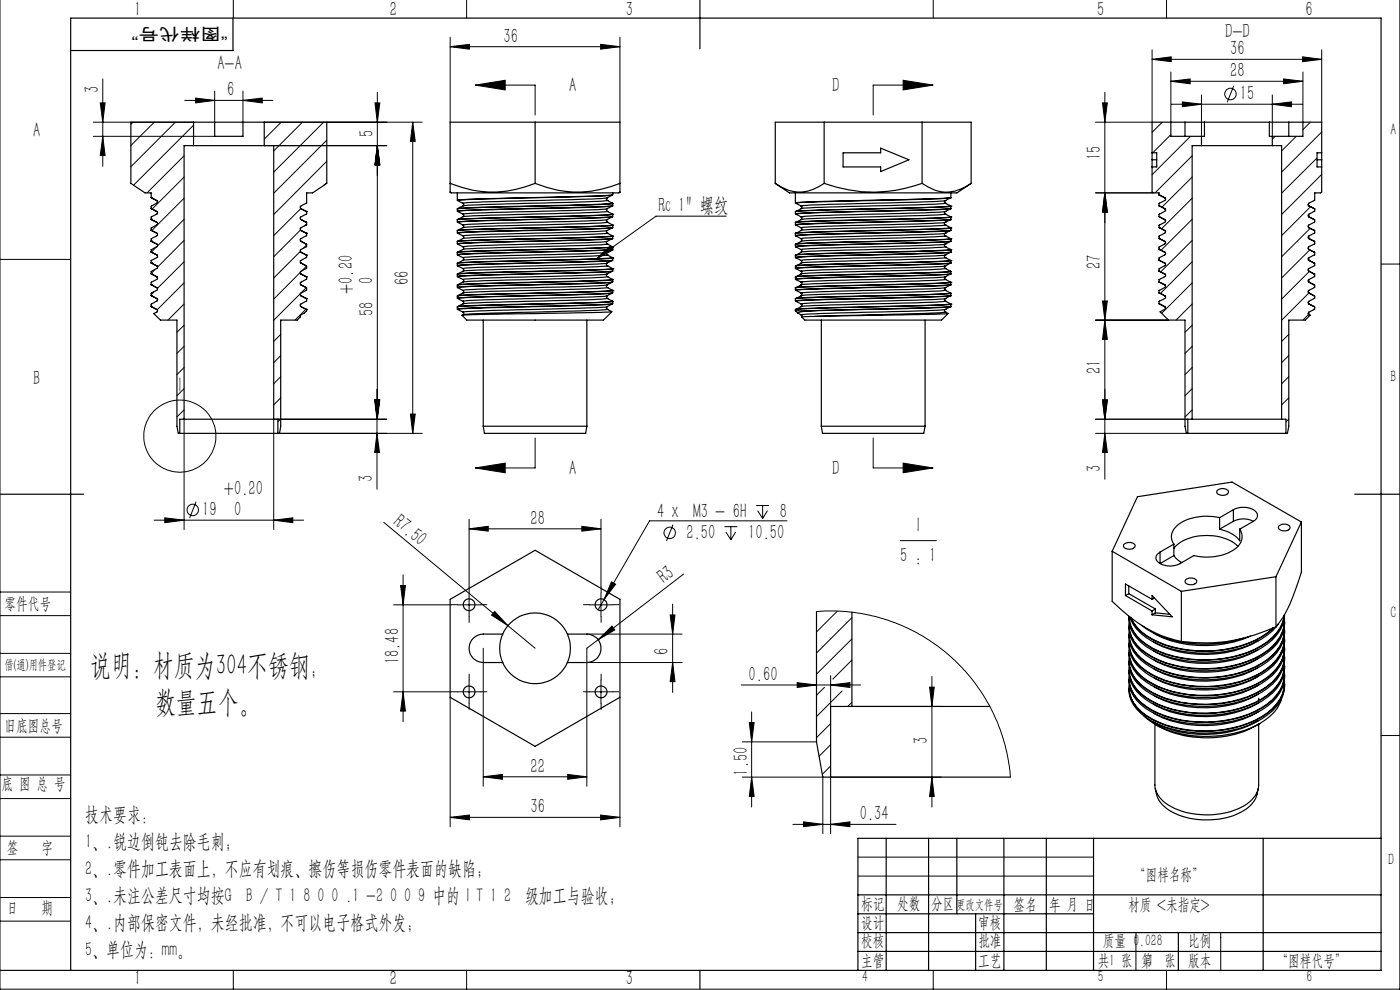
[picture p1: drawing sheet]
<svg xmlns="http://www.w3.org/2000/svg" width="297mm" height="210mm" viewBox="0 0 297 210" stroke-linecap="round" stroke-linejoin="round" font-family="sans-serif">
<g fill="none" stroke="#000" stroke-width=".21">
<path d="M0 -.1v209.9h297v-209.9M49.5 0v3.8M99 0v3.8M198 0v3.8M247.5 0v3.8M21.8 16.7v18.6M45.5 19.3v6.6M51.5 19.3v6.6M80 19.6v69.3M95.5 9.9l4.1-.5v1zM95.5 7.9v18M95.5 9.9h36"/>
<path d="M100.8 18.1h12.7v6.3M100.8 18.1l6.4-1.1v2.1zM127.4 9.4l4.1 .5-4.1 .5zM131.5 7.9v18M191.6 17l6.3 1.1-6.3 1zM197.9 18.1h-12.7v6.3M234.4 19.6v82.1M244.4 12.6l4.1-.5v1zM244.4 10.6v15.3h-12M244.4 12.6h36M248.4 17.2l4.1-.5v1.1zM248.4 15.3v10.6"/>
<path d="M248.4 17.2h28M261.7 18.2l-1.3 3.5M272.3 16.7l4.1 .5-4.1 .6zM276.3 12.1l4.1 .5-4.1 .5zM276.4 15.3v10.6M280.4 10.6v15.3M19.8 28.9h25.7M19.8 25.9h21.3M21.3 21.8h1l-.5 4.1zM21.8 28.9l.5 4.1h-1zM28.2 25.9l-.4 .5M32.7 25.9l-4.9 5"/>
<path d="M37.2 25.9l-9.4 9.5M39.1 33l-7.9 7.9M39.1 37.6l-6.8 6.7M39.2 21.3h18.7M41.1 26.6l-12.8 12.7M41.5 20.8l4 .5-4 .5zM51.5 21.3l4.1-.5v1zM56.1 25.9h33.5M56.1 30.9h26M59.7 25.9l-3.6 3.6M64.2 25.9l-6.1 6.1M68.7 25.9l-10.6 10.6"/>
<path d="M69.3 29.7l-11.2 11.3M69.3 34.2l-11.2 11.3M69.3 38.7l-.6 .6M79.6 21.8h1l-.6 4.1zM80 30.9l.6 4.1h-1zM87.6 25.9l.5 4.1h-1zM87.6 25.9v66M233.9 21.8h1l-.5 4.1zM246.6 25.9l-2.2 2.2M248.4 28.6l-3.9 3.8M248.5 22.1h27.8M250.8 21.6l4.1 .5-4.1 .5z"/>
<path d="M252.6 28.9l-8.2 8.2M252.9 33l-7.9 7.9M252.9 37.6l-6.4 6.3M254.9 20.1v8.8M269.9 22.1l4.1-.5v1zM269.9 20.1v8.8M270.5 28.9l-.6 .6M275 28.9l-3.1 3.1M278 25.9l-1.6 1.6M279.4 33.5l-7.5 7.5M280.4 37l-8.5 8.5M280.4 28l-8.5 8.5"/>
<path d="M0 55h15M32.9 57.1l-.8 .9M33.2 52.3l-1.1 1.2M39.1 46.5l-5.7 5.7M39.1 55.5l-5.7 5.7M39.1 60l-5.8 5.7M39.1 42l-6.9 6.9M39.1 51l-5.7 5.6M63.7 57.8l-5.6 5.7M63.7 53.3l-5.6 5.7M63.7 48.8l-5.6 5.7M63.8 44.2l-5.7 5.8"/>
<path d="M65.1 43l-.2 .2M65.1 47.5l-.5 .4M65.1 52l-.8 .7M65.1 56.4l-1 1M126.4 55l3.1-2.8 .6 .8zM154.1 45.9h-14.9l-12.8 9.1M234.4 40.9l.5 4.1h-1zM244.6 40.9h-12.2M252.9 42l-6.5 6.5M252.9 46.5l-6.6 6.6M252.9 51l-6.7 6.7M252.9 55.5l-6.7 6.8"/>
<path d="M252.9 60l-6.4 6.5M277.8 57.6l-5.9 5.9M277.8 53l-5.9 6M278 48.4l-6.1 6.1M278 43.8l-6.1 6.2M293 56h4M32.7 61.9l-.6 .6M39.1 78l-1.6 1.5M39.1 64.5l-3.5 3.4M39.1 69l-1.6 1.5M39.1 73.5l-1.6 1.5M59.5 70.9l-1.4 1.5"/>
<path d="M59.5 75.4l-1.4 1.5M59.5 79.9l-1.4 1.5M64.9 65.6l-2.3 2.3M65 61l-6.9 6.9M232.4 67.9h15.5M233.9 63.8h1l-.5 4.1zM234.4 67.9l.5 4.1h-1zM252.9 64.5l-3.4 3.4M252.9 69l-1.5 1.5M252.9 73.5l-1.5 1.5M252.9 78l-1.5 1.5M273.4 70.9l-1.5 1.5"/>
<path d="M273.4 75.4l-1.5 1.5M273.4 79.9l-1.5 1.5M277.6 66.7l-1.2 1.2M277.7 62.2l-5.8 5.7M278.9 65.4l-.3 .3M39.1 88.9v23.5M39.1 82.4l-1.6 1.6M39.1 87l-1.6 1.4M58.9 91.9h30.7M59.5 84.4l-1.4 1.5M59.5 88.9l-.6 .6M79.5 84.8h1l-.5 4.1z"/>
<path d="M79.6 84.8h1l-.6 4.1zM80 91.9l.5 4.1h-1zM80 82.6v21.2M82.1 88.9h-24v23.5M87.1 87.8h1l-.5 4.1zM100.8 99.3l6.4-1.1v2.1zM113.5 92.9v6.4h-12.7M185.2 92.9v6.4h12.7M191.6 98.2l6.3 1.1-6.3 1zM232.4 91.9h19.3M232.4 88.9h19.6M233.9 84.8h1l-.5 4.1z"/>
<path d="M234.4 91.9l.5 4.1h-1zM252.9 82.4l-1.5 1.6M252.9 87l-1.5 1.4M273.4 84.4l-1.5 1.5M273.4 88.9l-.6 .6M32.7 110.3h31.7M35 109.8l4.1 .5-4.1 .6zM41.6 106.4l-1.4 3.5M58.1 110.3l4-.5v1.1zM81.4 110.8l26.3 21.9M99.5 112.2l4.1-.6v1.1zM99.5 110.2v14.3"/>
<path d="M99.5 112.2h28M123.4 111.6l4.1 .6-4.1 .5zM127.5 110.2v14.3M142.8 111.3l-1.4 3.5M153.7 111.7h2.7M154 112.8l1 1.7M155 111.7v2.8M156.1 112.8l-1.1 1.7M160.4 107.2h2.8M160.7 108.3l1.1 1.7M161.8 107.2v2.8M162.8 108.3l-1 1.7"/>
<path d="M167 110.5h-29.2l-9.7 16.7M191 114.7h7.6M0 138.6h15M0 125.6h15M0 130.6h15M83.5 128.3h12.2M85 124.2h1l-.5 4.1zM85.5 121.9v31.2M97 128.3h5M99.5 125.8v5M102.5 137.5v29.3M105 129.7l2.7 3-3.4-2.2z"/>
<path d="M107.7 132.7l5.8 4.8M124.5 134.5h20.2M125 128.3h5M126.9 135.7l2.9-2.9 .6 .8zM126.9 135.7l-2.4 1.8v29.3M127.5 125.8v5M128.1 127.2l-1.2 2.2M129.7 123.4l.9 .5-2.5 3.3zM142.2 130.4h1l-.5 4.1zM142.7 128.2v18.7M145 121.8l-18.1 13.9M173.2 129.7l4.1-.1 3.7 .3 3.3 .5 4 1.1 3.6 1.5 3.5 1.7 3.7 2.5 2.1 1.7 2.2 2.1 2.8 3.1 2.4 3.4 1.5 2.6 1.6 3.5 1.4 4.2 .8 3.5 .4 3.5"/>
<path d="M177.6 129.6l-4.4 4.4M180.7 131l-7.5 7.5M180.7 135.5l-7.5 7.5M0 143.6h15M0 156.4h15M0 151.4h15M83.5 146.7h12.2M85.5 146.7l.5 4.1h-1zM95.5 147.9v27.5M97 146.7h5M99.5 144.2v5.1M124.5 140.5h20.2"/>
<path d="M125 146.7h5M127.5 144.2v5.1M131.5 147.9v27.5M142.7 140.5l.5 4.1h-1zM157.3 145.3h25.3M157.5 157.4h15.7M159 153.3h1l-.5 4.1zM159.5 151v20.2M169.1 144.8l4.1 .5-4.1 .5zM174.9 145.8l-1.7 1.7M176.2 145.3l4.1-.5v1zM176.2 153.5l-3 3"/>
<path d="M176.2 158l-2.5 2.4M176.2 143.3v6.6M178.6 146.6l-5.4 5.4M180.7 149.9h19M180.7 140l-4 4.1M180.7 149l-.9 .9M197.2 145.8h1l-.5 4.1zM197.7 143.5v27.7M293 156h4M0 169.4h15M0 164.4h15M0 177.4h15"/>
<path d="M95.5 173.4l4.1-.5v1zM95.5 173.4h36M102.5 164.8l4.1-.5v1zM102.5 164.8h22M120.4 164.3l4.1 .5-4.1 .5zM127.4 172.9l4.1 .5-4.1 .5zM157.5 164.8h17.1v12M159.5 164.8l.5 4.1h-1zM168.2 174.9h21.9M170.5 174.3l4.1 .6-4.1 .5zM176.2 174.9l4.1-.6v1.1zM176.2 162.5l-1.8 1.7"/>
<path d="M197.7 164.8l.5 4.1h-1zM199.7 164.8h-23.5v12M0 182.4h15M0 190.4h15M0 195.4h15M182 181.8h50M182 185.8h50M241 197.8v8M259 197.8v8M49.5 205.8v4M99 205.8v4M198 205.8v4"/>
<path d="M247.5 205.8v4"/>
<circle cx="261" cy="19.9" r="1.21"/>
<circle cx="38.1" cy="92.5" r="7.6"/>
<circle cx="40.9" cy="108.2" r="1.21"/>
<circle cx="142.1" cy="113" r="1.21"/>
</g>
<g fill="none" stroke="#000" stroke-width=".21" stroke-dasharray="30.5 1.3 1.3 1.3">
<path d="M97 128.3h-1.2M99.5 125.8v-1.3M99.5 130.8v1.2M102 128.3h1.3M125 128.3h-1.2M127.5 125.8v-1.3M127.5 130.8v1.2M130 128.3h1.3M97 146.7h-1.2M99.5 144.2v-1.2M99.5 149.2v1.3M102 146.7h1.3"/>
<path d="M125 146.7h-1.2M127.5 144.2v-1.2M127.5 149.2v1.3M130 146.7h1.3"/>
</g>
<g fill="none" stroke="#000" stroke-width=".25">
<path d="M148.5 0v10.4M49.4 3.8v6.9h-34.4M41.1 30.9h15M41.1 25.9h4.4M41.1 25.9h-13.3v13l3 2h1.3v1M41.1 30.9h-2v58M41.1 25.9v5M45.5 25.9v3h6v-3M45.5 25.9h6M51.5 25.9h4.6M56.1 25.9h13.2v13l-3 2h-1.2v2.2l-1.4 .8v.3l1.3 .7M56.1 30.9h2v58"/>
<path d="M56.1 25.9v5M95.5 38.9a22.9 22.9 0 0 0 18 0M95.5 38.9v1.8M95.5 38.9v-13h36v13M113.5 38.9a22.8 22.8 0 0 0 18 0M113.5 25.9v13M131.5 38.9v1.8M164.5 38.9a8.2 8.2 0 0 0 10.3 0M164.5 38.9l3 2h35.5l3-2M164.5 38.9v-13h41.5v13M174.8 38.9a29.8 29.8 0 0 0 20.8 0M174.8 25.9v13"/>
<path d="M178.9 32.4h7.9v-1l6 2.5-6 2.5v-1h-7.9zM195.6 38.9a8.2 8.2 0 0 0 10.4 0M195.6 25.9v13M244.4 32.4h1v3h-1M244.4 33.9h1M248.4 25.9h3M248.4 25.9h-4v14.9l.2 .1h1.3v.4M248.4 25.9v3h6.5M251.4 25.9h4.1M251.4 25.9v3M254.9 30.9h15M254.9 30.9h-2v58"/>
<path d="M254.9 28.9v2M255.5 25.9v3h-.6M255.5 25.9h13.8M269.3 25.9v3h.6M269.3 25.9h4.1M269.9 30.9h2v58M269.9 28.9v2M273.4 25.9h3M273.4 25.9v3M276.4 25.9h4v14.9l-.2 .1h-1.3v1.6l-1.2 .6-.2 .2 .2 .4M276.4 25.9v3h-6.5M279.4 33.9h1"/>
<path d="M280.4 32.4h-1v3h1M32.1 51.1l1.2 .7M32.1 51.1h.1M32.1 58.1l1.2 .6M32.1 46.5l1.2 .7M32.1 46.5h.1M32.1 55.8h.1M32.1 53.5h.1M32.1 44.2v.1M32.1 44.2h.1M32.1 41.9v.1M32.1 41.9h.1"/>
<path d="M32.1 53.4h.1M32.1 58.1h.1M32.1 51.1v.1M32.1 46.5v.1M32.1 48.8v.1M32.1 48.9l1.3 .7M32.1 42l1.3 .6M32.1 44.3l1.2 .6M32.1 55.8l1.2 .6M32.1 53.5l1.2 .6M32.1 48.9l1.2 .6 .1 .2-.1 .3-1.2 .7v.4M32.1 41.9l1.2 .6 .1 .3-.1 .3-1.2 .6v.5"/>
<path d="M32.1 51.2l1.2 .6M32.1 46.6l1.2 .6M32.1 48.9h.1M32.1 44.3h.1M32.1 51.2h.1M32.1 46.6h.1M32.1 41.9l.1 .1M33.3 47.2l.1 .2-.1 .3-1.2 .7v.5M33.3 44.9l.1 .2v.2l-1.3 .7v.5M33.3 51.8l.1 .2v.2l-1.3 .8v.5M33.3 58.7l.1 .3v.2l-1.3 .7v.5M33.3 56.4l.1 .2v.3l-1.3 .7v.5"/>
<path d="M33.3 54.1l.1 .3-.1 .2-1.2 .7v.5M33.3 44.9h.1M33.3 47.2l.1 .1M33.3 54.1l.1 .1M33.3 51.8l.1 .1M33.3 56.4l.1 .1M33.3 58.7l.1 .1M63.8 53.5l1.1 .5M63.8 58.1l1.1 .6M63.8 55.8l1.1 .6M63.8 51.1l1.1 .6M63.8 48.9l1.1 .5"/>
<path d="M63.8 44.2l1.1 .6M63.8 48.9h.1M63.8 55.8h.1M63.8 53.5h.1M63.8 51.1h.1M63.8 44.2h.1M63.8 58.1h.1M63.8 46.6l1.1 .5M64.9 44.8l.2 .1v.5l-1.2 .6-.2 .3 .2 .3 1.1 .6M64.9 47.1l.2 .1v.5l-1.3 .6-.1 .3 .2 .3 1.1 .6M64.9 51.7l.2 .1v.5l-1.3 .6-.1 .3 .2 .3 1.1 .6M64.9 56.4h.2v.5l-1.4 .7v.2v.3l1.3 .6"/>
<path d="M64.9 49.5h.1M64.9 54.1h.1M64.9 58.7h.1M64.9 44.8l.1 .1M65 54.1l.1 .5-1.2 .6-.2 .4 .2 .2 1.1 .6M65 49.5l.1 .5-1.2 .6-.2 .3 .2 .3 1.1 .6M65 58.7l.1 .5-1.4 .9v.3l1.3 .6M65 49.5h.1M65 54.1h.1M65 58.7h.1M65 44.9h.1M95.5 40.8l.2 .1h35.6l.2-.1"/>
<path d="M97 58.2h.1M97 53.5h.1M97 48.9h.1M97 44.3h.1M97 42.5l2.5-.2 26.9-.7 3.6-.3a217.8 217.8 0 0 1-18.3 .7zM97 40.9v1.6M97 44.3v.5M97 48.9v.5M97 53.5v.5M97 58.2v.4M97.1 58.1l-.1 .1M97.1 55.8l-.1 .5"/>
<path d="M97.1 53.5h-.1M97.1 51.2l-.1 .5M97.1 48.9h-.1M97.1 46.6l-.1 .5M97.1 44.3h-.1M97.1 58.7l1.1 .6M97.1 56.4l1.1 .6M97.1 54.1l1.1 .6M97.1 51.8l1.1 .6M97.1 49.5l1.1 .6M97.1 47.2l1.1 .6M97.1 44.9l1.1 .5"/>
<path d="M97.1 42.5l1.1 .6M98.2 59.8l-1.1 .6M98.2 57.5l-1.1 .6M98.2 55.2l-1.1 .6M98.2 52.9l-1.1 .6M98.2 50.6l-1.1 .6M98.2 48.3l-1.1 .6M98.2 46l-1.1 .6M98.2 43.7l-1.1 .6M98.2 59.3l.2 .2-.2 .3M98.2 57l.2 .2-.2 .3M98.2 54.7l.2 .1-.2 .4"/>
<path d="M98.2 52.4l.2 .2-.2 .3M98.2 50.1l.2 .1-.2 .4M98.2 47.8l.2 .1-.2 .4M98.2 45.4l.2 .2-.2 .4M98.2 43.1l.2 .2-.2 .4M128.7 58.2l1.2-.6-12.7 .4a293.3 293.3 0 0 0-20.1 .7M128.7 53.5l1.2-.6-6.1 .4-24.2 .6-2.5 .2M128.7 48.9l1.2-.6a400.8 400.8 0 0 1-23.5 .7l-9.3 .5M128.7 44.3l1.2-.6a400.8 400.8 0 0 1-23.5 .7l-7.7 .3-1.6 .2M128.7 58.2l-7.5 .3-18.5 .5-4.5 .3M128.7 55.8l-4.4 .3-22.9 .6-3.2 .3M128.7 53.5l-5.9 .4-20.1 .5-4.5 .3"/>
<path d="M128.7 51.2l-4.4 .3-22.9 .6-3.2 .3M128.7 48.9l-5.9 .3-22.5 .6-2.1 .3M128.7 46.6l-7.5 .4a411.9 411.9 0 0 0-23 .7v.1M128.7 44.3l-5.9 .3-22.5 .6-2.1 .2M128.7 42l-7.5 .4-18.5 .4-4.5 .3M128.7 55.8h.1M128.7 51.2h.1M128.7 48.9h.1M128.7 44.3h.1M128.8 58.7h.1M128.8 56.4h.1M128.8 54h.1"/>
<path d="M128.8 51.7h.1M128.8 49.5h.1M128.8 47.1h.1M128.8 44.8h.1M128.8 42.5h.1M128.8 58.7l-3.2 .2-22.9 .6-4.5 .3M128.8 56.4l-4.5 .3-22.9 .6-3.2 .2M128.8 54l-3.2 .3-22.9 .6-4.5 .3M128.8 51.7l-4.5 .4-22.9 .6-3.2 .2M128.8 49.5l-6 .3-18.6 .5-6 .3M128.8 47.1l-4.5 .3-22.9 .6-3.2 .3M128.8 44.8l-2 .2-22.6 .6-6 .4"/>
<path d="M128.8 42.5l-4.5 .3-21.6 .6-4.5 .3M128.8 58.1l-.1 .1M128.8 53.5h-.1M128.8 46.6h-.1M128.8 42h-.1M128.8 58.1l-.2 .3a1.74 1.74 0 0 0 1.3 .9l.1 .5a446 446 0 0 1-25.3 .8l-6.8 .2-.8 .2M128.8 55.8l-.2 .3 .2 .3 1.2 .6M128.8 53.5l-.2 .3a1.74 1.74 0 0 0 1.3 .8l.1 .1M128.8 51.2l-.2 .3 .2 .2 1.2 .7M128.8 48.9l-.2 .2 .2 .4 1.2 .6M128.8 46.6l-.2 .2 .2 .3 1.2 .7M128.8 44.3l-.2 .2 .2 .3 1.2 .7"/>
<path d="M128.8 42l-.2 .3a1.74 1.74 0 0 0 1.3 .8l.1 .5-1.6 .2-11.2 .3a296.7 296.7 0 0 0-20.2 .7l.1 .1M129.9 55.3l-1.2 .5M129.9 50.7l-1.2 .5M129.9 46l-1.2 .6M129.9 41.4l-1.2 .6M129.9 55.2a430.6 430.6 0 0 1-23.5 .8l-5.7 .1-3.6 .3M129.9 46a430.6 430.6 0 0 1-23.5 .7l-9.3 .5M129.9 59.3l-3.5 .2-25.7 .7-3.6 .2M129.9 57a442 442 0 0 1-25.1 .7l-7.7 .4M129.9 54.6l-2.5 .3-26.7 .7-3.6 .2M129.9 52.3a442 442 0 0 1-25.1 .8l-7.7 .4M129.9 50l-2.5 .3-26.7 .6-3.6 .3"/>
<path d="M129.9 47.7a475.6 475.6 0 0 1-25.1 .8l-7.7 .4M129.9 45.4l-2.5 .2-25.5 .7-4.8 .3M129.9 43.1a475.6 475.6 0 0 1-25.1 .8l-7.7 .4M130 46l-4.8 .2-25.7 .7-2.4 .3M130 50.6a508 508 0 0 1-26.7 .8l-6.2 .4M130 59.8l-.1 .1M130 57.5l-.1 .1M130 55.2h-.1M130 52.9h-.1M130 48.3h-.1M130 46h-.1M130 43.6l-.1 .1"/>
<path d="M130 57h.1M130 54.7h.1M130 52.4h.1M130 50.1h.1M130 47.8h.1M130 45.5h.1M130 47.8v.5l-1.6 .1-11.2 .3a296.7 296.7 0 0 0-20.2 .7l.1 .1M130 50.1v.4a479.9 479.9 0 0 1-25.3 .9l-6.1 .1-1.5 .3M130 52.4v.5h-.4l-12.4 .5a296.7 296.7 0 0 0-20.2 .6l.1 .1M130 54.7v.5a446 446 0 0 1-25.3 .7l-6.8 .3-.8 .2M130 57l-.1 .5-2.4 .2-26.9 .7-3.2 .2-.3 .1M130 59.3l-2.5 .2-24.3 .6-6.2 .4"/>
<path d="M130 57l-3.6 .3-25.8 .6-3.6 .3M130 54.7l-2.5 .2-10.3 .3a293.3 293.3 0 0 0-20.2 .7M130 52.4a507.6 507.6 0 0 1-26.8 .8l-6.2 .3M130 50.1a446 446 0 0 1-25.3 .8l-7.7 .4M130 47.8a364.2 364.2 0 0 1-23.7 .7l-9.3 .4M130 45.5a479.9 479.9 0 0 1-25.3 .8l-7.7 .3M130 43.2l-2.5 .2-25.7 .6-4.8 .3M130 40.9v.4M130 45.5v.4M168.7 58.7h.1M168.7 56.4h.1M168.7 51.8h.1"/>
<path d="M168.7 47.2h.1M168.7 40.9v2.2M168.7 47.2v.5M168.7 51.8v.5M168.7 54.1v.5M168.7 56.4v.5M168.7 58.8v.4M168.8 50l7.7-.4 19-.4 6.1-.3a1.74 1.74 0 0 0-1.3 .8l.2 .3 1.2 .7M168.8 59.2l1.2 .7M168.8 56.9l1.2 .7M168.8 54.6l1.2 .7M168.8 52.3l1.2 .6"/>
<path d="M168.8 50l1.2 .7M168.8 47.7l1.2 .6M168.8 45.4l1.2 .6M168.8 43.1l1.2 .6M168.8 58.7h-.1M168.8 56.4h-.1M168.8 54.1h-.1M168.8 51.7l-.1 .1M168.8 49.5l-.1 .5M168.8 47.2h-.1M168.8 44.8l-.1 .6M168.8 59.3h.1"/>
<path d="M168.8 57h.1M168.8 54.7h.1M168.8 52.3h.1M168.8 50.1h.1M168.8 47.7h.1M168.8 45.4h.1M168.8 43.1h.1M170 48.9l-1.2 .6M170 44.2l-1.2 .7M170 59.9l.1 .1-.1 .4M170 57.6l.1 .1-.1 .4M170 55.3l.1 .1-.1 .4"/>
<path d="M170 52.9l.1 .2-.1 .4M170 50.7l.1 .1-.1 .4M170 48.3l.1 .2-.1 .4M170 46l.1 .2-.1 .4M170 43.7l.1 .2-.1 .3M170 59.9h.1M170 57.6h.1M170 55.3h.1M170 52.9h.1M170 50.7h.1M170 48.3h.1M170 46h.1"/>
<path d="M170 43.7h.1M200.5 58.7h.1M200.5 56.4h.1M200.5 54.1h.1M200.5 51.8h.1M200.5 49.5h.1M200.5 47.2h.1M200.5 44.9h.1M200.5 42.6h.1M200.5 59.3h.1M200.5 56.9h.1M200.5 54.6h.1"/>
<path d="M200.5 52.3h.1M200.5 50h.1M200.5 47.7h.1M200.5 45.4h.1M200.5 43.1h.1M200.5 58.7l-5.9 .3-22.6 .6-2 .3M200.5 56.4l-3.1 .2-23 .6-4.4 .4M200.5 54.1l-5.9 .3-21.5 .6-3.1 .3M200.5 51.8l-3.1 .2-23 .6-4.4 .3M200.5 49.5l-4.4 .3-23 .6-3.1 .3M200.5 47.2l-5.9 .3-22.6 .6-2 .2M200.5 44.9l-4.4 .2-23 .6-3.1 .3"/>
<path d="M200.5 42.6l-5.9 .3-22.6 .6-2 .2M200.5 59.3l-2 .2-22.6 .6-5.9 .3M200.5 56.9l-3.1 .3-23 .6-4.4 .3M200.5 54.6l-2 .2-7.4 .3a294.9 294.9 0 0 0-21.1 .7M200.5 52.3l-3.1 .3-23 .6-4.4 .3M200.5 50l-4.4 .3-18.5 .5-7.6 .4M200.5 47.7l-3.1 .3-23.8 .6-3.6 .3M200.5 45.4l-4.4 .3-18.5 .5-7.6 .4M200.5 43.1l-2 .2-24.9 .7-3.6 .2M201.6 57.5l-4.7 .3-8 .3a290.1 290.1 0 0 0-20.1 .6l1.2-.6M201.6 55.2l-2.5 .2-10.2 .3a290.1 290.1 0 0 0-20.1 .7l1.2-.6M201.6 52.9l-3.5 .3-9.2 .2a290.1 290.1 0 0 0-20.1 .7l1.2-.6"/>
<path d="M201.6 50.6l-2.5 .2-22.6 .6-7.7 .4 1.2-.6M201.6 46a446.3 446.3 0 0 1-25.1 .8l-7.7 .4 1.2-.6M201.6 58.1h.1M201.6 55.8h.1M201.6 53.5h.1M201.6 51.2h.1M201.6 48.9h.1M201.6 46.6h.1M201.6 44.3h.1M201.6 42h.1M201.6 58.1l-4.7 .3-25.5 .6-2.6 .3M201.6 55.8l-2.5 .2-10.2 .3a293.3 293.3 0 0 0-20.1 .7"/>
<path d="M201.6 53.5l-3.5 .3-26.7 .6-2.6 .3M201.6 51.2l-7.6 .4-17.5 .4-7.7 .3M201.6 48.9l-3.5 .2-26.7 .7-2.6 .3M201.6 46.6l-6.1 .3-19 .4-7.7 .4M201.6 44.3l-3.5 .2-25.7 .6-3.6 .3M201.6 42l-6.1 .3-23.1 .6-3.6 .2M201.6 59.9l-2.5 .2-24.1 .6-6.2 .3M201.6 48.3l-2.5 .2-26.7 .7-3.6 .3M201.6 43.7l-2.5 .2-25.5 .6-4.8 .3M201.7 58.1h-.1a1.74 1.74 0 0 0-1.3 .9l.2 .3 1.2 .6M201.7 59.9h.1M201.7 55.8l-1.2 .6-.2 .3a1.74 1.74 0 0 0 1.3 .8l.1 .6"/>
<path d="M201.7 53.5h-.1a1.74 1.74 0 0 0-1.3 .9l.2 .2 1.2 .7M201.7 55.3h.1M201.7 51.1l-1.2 .7-.2 .3a1.74 1.74 0 0 0 1.3 .8l.1 .1M201.7 53h.1M201.7 50.7h.1M201.7 46.5l-1.2 .7-.2 .2a1.74 1.74 0 0 0 1.3 .9l.1 .1M201.7 48.4h.1M201.7 44.2l-1.2 .7-.2 .2 .2 .3 1.2 .6M201.7 46h.1M201.7 41.9l-1.4 .9 .2 .3 1.2 .6M201.7 43.7h.1M201.7 41.9l-2.5 .2-10.3 .3a296.7 296.7 0 0 0-20.2 .7h.1"/>
<path d="M201.7 43.7v.5a485.2 485.2 0 0 1-25.2 .8l-7.7 .4M201.7 46.5l-2.5 .2-10.3 .3a296.7 296.7 0 0 0-20.2 .7h.1M201.7 51.1l-3.5 .3-25.9 .6-3.5 .3M201.7 53.4l-2.5 .2-22.7 .6-7.7 .4M201.7 55.8l-3.5 .2-26.9 .7-2.5 .2M201.7 58.1l-2.5 .2-10.3 .3a296.7 296.7 0 0 0-20.2 .6h.1M201.7 59.9a485.2 485.2 0 0 1-25.2 .8l-7.8 .4M201.7 57.6l-2.5 .2-25.6 .6-4.8 .3M201.7 55.3a485.2 485.2 0 0 1-25.2 .8l-7.7 .3M201.7 53l-2.5 .2-24.3 .6-6.1 .3M201.7 50.7l-3.5 .2-25.9 .7-3.5 .2M201.7 48.4l-2.5 .2-22.7 .5-7.7 .4"/>
<path d="M201.7 46a364.2 364.2 0 0 1-23.6 .8l-9.3 .4M201.7 43.7a450.4 450.4 0 0 1-25.2 .8l-7.7 .4M201.7 40.9v1M201.7 46.1v.4M201.7 48.4v.4M201.7 50.7v.4M201.7 53v.4M201.7 55.3v.5M201.7 59.9v.5M245.9 57.5l.1 .1M245.9 48.3h.1M245.9 41.3l.1 .1"/>
<path d="M245.9 43.6l.1 .1M245.9 52.9h.1M245.9 59.8l.1 .1M245.9 50.6h.1M245.9 46h.1M245.9 57.5h.1M245.9 59.8h.1M245.9 55.2h.1M246 55.2l1.2 .6 .1 .4-1.3 .8-.1 .5M246 57.5l1.2 .7 .1 .3-1.4 .8v.5M246 43.7l1.3 .8-.1 .3-1.3 .7 .1 .5M246 46l1.2 .6 .1 .4-1.3 .7-.1 .6"/>
<path d="M246 48.3l1.3 .8-.1 .3-1.3 .7 .1 .5M246 59.9l1.2 .6 .1 .3-1.4 .8v.5M246 41.4l1.2 .6 .1 .4-1.3 .7-.1 .5M246 50.6l1.2 .6 .1 .4-1.3 .7-.1 .6M246 52.9l1.3 .8-.1 .3-1.3 .7 .1 .5M246 59.9h.1M246 55.2h.1M246 57.5v.1M246 48.3h.1M246 41.4h.1M246 43.7h.1M246 52.9h.1"/>
<path d="M246 55.2l1.1 .6 .2 .3M246 57.6l1.1 .5 .2 .3M246 59.9l1.1 .6 .2 .2M246 52.9l1.1 .6 .2 .3M246 50.6l1.1 .6 .2 .3M246 46l1.1 .6 .2 .2M246 43.7l1.1 .6 .2 .2M246 41.4l1.2 .7M246 48.3l1.1 .6 .2 .3M247.3 42.2v.1M277.5 59.6h.1M277.5 45.7h.1"/>
<path d="M277.5 43.5l.1 .1M277.5 55h.1M277.5 50.3h.1M277.5 43.4h.1M277.5 48h.1M277.5 52.6v.1M277.5 57.2v.1M277.6 57.4v.1M277.6 59.7v.1M277.6 45.9v.1M277.6 48.2v.1M277.6 55.1v.1"/>
<path d="M277.6 52.8v.1M277.6 50.5v.1M277.6 57.5l1.3 .7-.1 .5-1.3 .7 .2 .5 1.1 .5M277.6 59.8l1.2 .6M277.6 46l1.1 .5M277.6 48.3l1.3 .6v.5l-1.4 .8 .2 .4 1.1 .6M277.6 50.6l1.1 .5M277.6 52.9l1.3 .6v.5l-1.4 .8 .2 .4 1.1 .6M277.6 55.2l1.1 .6M277.7 43.7l1.1 .6M278.8 46.6h.1v.5l-1.2 .6-.2 .4 1.3 .8M278.8 51.2l.1 .1v.4l-1.2 .6-.2 .4 1.3 .8"/>
<path d="M278.8 55.8h.1M278.8 58.1h.1M278.8 53.5h.1M278.8 48.9h.1M278.8 46.6h.1M278.8 44.3h.1M278.8 51.2h.1M278.8 55.8l.1 .5-1.4 .8 .2 .4 1.1 .6M278.8 44.3l.1 .5-1.4 .8 .2 .4 1.1 .6M278.8 58.1l.1 .1M32.1 62.7v.1M32.1 62.7h.1"/>
<path d="M32.1 60.4h.1M32.1 65h.1M32.1 62.8l1.2 .6M32.1 60.4l1.2 .6M32.1 65l1.2 .6M32.1 62.7l1.2 .6M32.1 62.7l.1 .1M33.3 61l.1 .3v.2l-1.3 .7v.5M33.3 63.3l.1 .3v.2l-1.3 .7v.5M33.3 65.6l.1 .3v.2l-.8 .4 1.4 1.4h3.5v22.5l.3 1.5h.3M33.3 61l.1 .1M33.3 65.6l.1 .1"/>
<path d="M33.3 63.4h.1M63.8 62.7l1.1 .6M63.8 60.4l1.1 .6M63.8 65l1.1 .6M63.8 65h.1M63.8 60.4h.1M64.9 61l.2 .1v.4l-1.2 .7-.2 .3v.2l1.3 .6M64.9 65.6l.2 .3-1.4 1v.3l-.7 .7h-3.5v22.5l-.2 1.5h-.4M64.9 63.3h.1M64.9 65.6h.1M64.9 63.3l.1 .1M64.9 61h.1"/>
<path d="M65 63.3l.1 .5-1.4 .9v.3l1.3 .6M65 65.6h.1M65 63.4h.1M65 61v.1M97 62.8h.1M97 60.5h.1M97 65.1h.1M97 63.2l2.5-.2 26.9-.6 3.6-.3a16.6 16.6 0 0 1-4.9 .3l-7.9 .2a293.3 293.3 0 0 0-20.1 .7zM97 60.5v.5M97 62.8v.4M97 65.1v.5M97.1 62.7l-.1 .1"/>
<path d="M97.1 60.4l-.1 .1M97.1 65l-.1 .1M97.1 63.3l1.1 .6M97.1 61l1.1 .6M97.1 65.6l1.1 .6M98 66.9l31.8-.8-1.8 1.8h-29zM98.2 64.4l-1.1 .6M98.2 62.2l-1.1 .5M98.2 63.9l.2 .2-.2 .3M98.2 61.6l.2 .2-.2 .4M98.2 66.2l.2 .2-.2 .3M98.2 66.7l-.2 .2"/>
<path d="M102.5 67.9v22.5M124.5 67.9v22.5M128.7 60.5l1.2-.6a430.6 430.6 0 0 1-23.5 .7l-6.8 .2-2.5 .2M128.7 65.1l1.2-.6a430.6 430.6 0 0 1-23.5 .7l-6.8 .2-2.5 .2M128.7 65.1l-5.9 .3-18.6 .5-6 .3M128.7 62.8l-7.5 .3-18.5 .5-4.5 .3M128.7 60.5l-4.4 .2-22.9 .6-3.2 .3M128.7 65.1h.1M128.7 60.5h.1M128.8 65.6h.1M128.8 63.3h.1M128.8 61h.1"/>
<path d="M128.8 65.6l-2 .2-22.6 .6-6 .3M128.8 63.3l-3.2 .3-22.9 .6-4.5 .2M128.8 61l-2 .2-22.6 .6-6 .4M128.8 62.8h-.1M128.8 60.5l-.2 .2 .2 .3 1.2 .6M128.8 62.8l-.2 .2a1.74 1.74 0 0 0 1.3 .9l.1 .5M128.8 65.1l-.2 .2 .2 .3 1 .5M129.9 62.2l-1.2 .6M129.9 63.9a475.6 475.6 0 0 1-25.1 .8l-7.7 .3M129.9 61.6l-2.5 .2-24.1 .6-6.2 .3M129.9 64.5l-12.7 .4a296.7 296.7 0 0 0-20.2 .7h.1M130 61.6h.1"/>
<path d="M130 64l-2.5 .2-25.7 .6-4.8 .3M130 61.6a479.9 479.9 0 0 1-25.3 .8l-7.7 .4M130 61.6v.5M168.7 63.4h.1M168.7 61.1h.1M168.7 65.7h.1M168.7 65.9h3.2M168.7 65.9l.6 .5 .6-.2 1.5-.2M168.7 61.1v.4M168.7 63.4v.4M168.7 65.7v.2M168.8 63.8l1.2 .7"/>
<path d="M168.8 63.3l-.1 .1M168.8 61l-.1 .1M168.8 65.6l-.1 .1M168.8 61.6h.1M169.3 66.5l.7 .3M170 60.4l-1.2 .6M170 65l-1.2 .6M170 64.5l.1 .2-.1 .3M170 62.2l.1 .2-.1 .3M170 66.8l.1 .2-.1 .2M170 66.8h.1M170 64.5h.1"/>
<path d="M170 62.2h.1M170 65h.1M170 62.7v.1M170 60.4h.1M171.9 65.9l-.5 .1M174.2 67.9v22.5M196.3 67.9v22.5M200.5 65.6h.1M200.5 63.4h.1M200.5 61h.1M200.5 66.2h.1M200.5 63.9h.1"/>
<path d="M200.5 61.6h.1M200.5 65.6a412.2 412.2 0 0 1-22.9 .8l-6.5 .2-1.1 .2M200.5 63.4l-5.9 .3-22.6 .6-2 .2M200.5 61a412.2 412.2 0 0 1-22.9 .8l-6.5 .2-1.1 .2M200.5 66.2l-4.4 .3-23.3 .6M200.5 63.9l-2 .2-22.6 .6-5.9 .3M200.5 61.6l-4.4 .3-18.5 .4-7.6 .4M201.1 66.5l-28.3 .6M201.1 66.5l-1.4 1.4h-29l-.6-.7 2.7-.1M201.6 62.2a480.7 480.7 0 0 1-25.1 .8l-6.1 .1-1.6 .3 1.2-.6M201.6 65h.1M201.6 62.8h.1"/>
<path d="M201.6 60.4h.1M201.6 65l-3.5 .3-26.7 .7M201.6 62.8l-4.7 .2-25.5 .7-2.6 .2M201.6 60.4l-2.5 .2-10.2 .3a293.3 293.3 0 0 0-20.1 .7M201.6 64.4l-2.5 .3-25.5 .6-4.8 .3M201.7 60.4l-1.2 .6-.2 .3a1.74 1.74 0 0 0 1.3 .9h.1M201.7 62.7l-1.4 .9 .2 .3 1.2 .6M201.7 64.5h.1M201.7 60.4l-3.5 .2-25.9 .7-3.6 .2 1.3 .7M201.7 65l-1.2 .6-.2 .3 .2 .3 .6 .3M201.7 62.7l-2.5 .2-10.3 .3a296.7 296.7 0 0 0-20.2 .6h.1M201.7 64.5v.5a485.2 485.2 0 0 1-25.2 .8l-4.6 .1"/>
<path d="M201.7 64.5a450.4 450.4 0 0 1-25.2 .8l-7.7 .4M201.7 62.2l-2.5 .2-25.6 .7-4.8 .3M201.7 62.2v.5M245.9 62.1l.1 .1M245.9 64.4l1.3 .7v.4l-1.1 .6 1.8 1.8h3.5v22.5l.3 1.5h.3M245.9 64.4l.1 .1M245.9 64.4h.1M246 62.2l1.2 .6 .1 .3-1.3 .8-.1 .5M246 62.2h.1M246 64.5l1.1 .6 .2 .2M246 62.2l1.1 .6 .2 .2M277.5 66.5h.1"/>
<path d="M277.5 61.9h.1M277.5 64.2h.1M277.6 66.7h.1M277.6 62v.1M277.6 64.3v.1M277.6 64.4l1.2 .6M277.6 62.1l1.3 .7-.1 .5-1.3 .8 .1 .3 1.2 .6M277.6 66.7l.3 .2M277.9 66.9l-1 1h-3.5v22.5l-.3 1.5h-.3M278.8 60.4v.1M278.8 65v.1M278.8 62.7v.1"/>
<path d="M278.8 60.4l.1 .6-1.4 .7 .2 .5 1.1 .6M278.8 65l.1 .6-1.4 .7 .1 .4 .3 .2M278.8 65.1h.1M278.8 60.5h.1M278.8 62.8h.1M38.1 91.9h20.8M39.1 88.9h19M39.1 88.9h-1v3M58.1 88.9h.8v3M102.5 90.4h22M102.5 90.4l.3 1.5h21.4l.3-1.5M174.2 90.4h22.1"/>
<path d="M174.2 90.4l.3 1.5h21.5l.3-1.5M252 91.9h20.8M252.9 88.9h19M252.9 88.9h-.9v3M271.9 88.9h.9v3M0 104.8h17.7M235.9 116.9v10.7a28 28 0 0 0 14.7 8.5M235.9 116.9l14.7 8.5M238.5 115.4a1.49 1.49 0 0 1 2.3 .4 1.49 1.49 0 0 1-2.5 .1zM246.1 117.1v2.4l2.9-1.6M249 117.9l.7 .8 1 .6M249 115.4l-2.9 1.7"/>
<path d="M249 115.4v2.5M258.3 104a1.52 1.52 0 0 1 2.3 .4 1.53 1.53 0 0 1-2.5 .1zM258.7 109.8a10.6 10.6 0 0 0-9.1 1.8 2.78 2.78 0 0 0-.6 3.8M258.7 112.2a7.1 7.1 0 0 1 4.3 2.5v-2.5M258.7 109.8v2.4M261.7 108.1a4.1 4.1 0 0 1 4.9 .7l.1 .8-.2 .5-.6 .5M261.7 110.6a4.5 4.5 0 0 1 4.2 0M261.7 108.1l-3 1.7M261.7 110.6l-3 1.6M261.7 108.1v2.5M262.6 115.9a10.6 10.6 0 0 0-10.8-1.6l-1.6 .9-1.2 1.1M263 112.2a3 3 0 0 1-1.4 4.5 11.3 11.3 0 0 1-8.3 1.2l-3 1.6a4.2 4.2 0 0 1-4.9-.6l-.2-.6 .2-.5 .7-.7"/>
<path d="M265.9 110.6l-2.9 1.6M271.4 111.5a1.68 1.68 0 0 1 2.2 .3 1.05 1.05 0 0 1-1.4 .8l-.9-.4-.1-.3zM276.1 110.7v10.6a38 38 0 0 1-4 9.7l-1.4 2M276.1 110.7l-14.7-8.4-20.1 3.1-5.4 11.5M276.1 110.7l-5.4 11.6M287.4 104.8h9.6M95.5 127.1l18-10.4 18 10.4v20.8l-18 10.4-18-10.4zM106.6 134.5h-4.1a3 3 0 0 0-3 3 3 3 0 0 0 3 3h4.1M106.6 134.5a7.5 7.5 0 0 1 6.9-4.5 7.5 7.5 0 0 1 6.9 4.5M106.6 134.5a7.5 7.5 0 0 0 0 6M120.4 134.5h4.1a3 3 0 0 1 3 3 3 3 0 0 1-3 3h-4.1M120.4 134.5a7.5 7.5 0 0 1 0 6"/>
<path d="M173.2 129.7v27.7l1.4 7.4h1.6M180.7 129.8v20.1M238.8 126.3v-2.4l5.6 3.2M238.8 126.3l5.6 3.3M239.5 125.9l5.6 3.3M239.5 124.3v1.6M239.5 125.9l-.7 .4M239.7 130.9a9.4 9.4 0 0 0 6 5.8 26.3 26.3 0 0 0 22-1.2 10.2 10.2 0 0 0 3.5-3.1M239.9 131a9.9 9.9 0 0 0 5.8 5.3 25.9 25.9 0 0 0 22-1.2l2.5-2M240 131.1a8.7 8.7 0 0 0 4.4 4.4 25.7 25.7 0 0 0 23.2-.4l1.3-.8 1.1-1.1M242.2 132.7a22.4 22.4 0 0 0 15.6 3.9 22.6 22.6 0 0 0 6-1.2M244.4 127.1v-.8l4.3 4.5-4.3-.4"/>
<path d="M244.4 129.6v.8M244.7 134.3a23.3 23.3 0 0 0 19 1.3l1.6-.7M244.9 126.9l-.5 .2M245.1 130l3.1 .3M245.1 129.2v.8M245.1 130l-.7 .4M245.1 129.2l-.7 .4M250.6 125.4v10.7M251.6 122.9a1.55 1.55 0 0 1 2.3 .5 1.54 1.54 0 0 1-2.5 .1zM267 139.6a23.7 23.7 0 0 1-21.8 .7l-.5-.4M267 137.8a23.6 23.6 0 0 1-21.8 .6l-.5-.4M267 135.9a23.7 23.7 0 0 1-22.3 .3"/>
<path d="M270.7 133a35.1 35.1 0 0 1-20.1 3.1M270.7 122.3l-20.1 3.1M270.7 122.3v10.7M272.4 130.6a7.7 7.7 0 0 1-3.5 5.5 24.4 24.4 0 0 1-18.3 3.4 14.8 14.8 0 0 1-10.1-5.5 5.2 5.2 0 0 1-.9-3.2M272.4 139.1a7 7 0 0 1-2.5 5.6 22.4 22.4 0 0 1-15.7 4.7 19.9 19.9 0 0 1-12.1-4.1 6.4 6.4 0 0 1-2.5-5.3M272.4 137.2a7.4 7.4 0 0 1-3.5 6.5 24.4 24.4 0 0 1-18.3 3.4 16.6 16.6 0 0 1-9.4-4.6 6 6 0 0 1-1.6-4.4M272.4 135.3a7 7 0 0 1-2.5 5.6 20.1 20.1 0 0 1-12.1 4.6 22.2 22.2 0 0 1-15.7-4 6.3 6.3 0 0 1-2.5-5.3M272.4 133.4a7.4 7.4 0 0 1-3.5 6.5 24.4 24.4 0 0 1-18.3 3.4 14.8 14.8 0 0 1-10.1-5.5 5.4 5.4 0 0 1-.9-3.5M272.4 131.5a7 7 0 0 1-2.5 5.6 20.9 20.9 0 0 1-13.9 4.7 21.8 21.8 0 0 1-13.9-4.1 6.3 6.3 0 0 1-2.5-5.3M272.5 138.7a7.3 7.3 0 0 1-3.6 6.9 25 25 0 0 1-20.1 3.1 13.9 13.9 0 0 1-8.3-5.2 5.3 5.3 0 0 1-.9-3.8M272.5 136.8a7 7 0 0 1-2.5 6 20.1 20.1 0 0 1-12.2 4.7 24.1 24.1 0 0 1-14.7-3.2 7.1 7.1 0 0 1-3.5-6.5M272.5 135a7.3 7.3 0 0 1-3.6 6.8 23 23 0 0 1-14.7 3.9 19.9 19.9 0 0 1-12.2-4.2 6.2 6.2 0 0 1-2.4-5.6"/>
<path d="M272.5 133.1a7 7 0 0 1-2.5 6 20.1 20.1 0 0 1-12.2 4.6 23.5 23.5 0 0 1-14.7-3.2 7.1 7.1 0 0 1-3.5-6.5M272.5 131.2a7.3 7.3 0 0 1-3.6 6.9 24 24 0 0 1-16.6 3.7 17.8 17.8 0 0 1-11.1-4.9 5.9 5.9 0 0 1-1.6-4.8M272.5 130.4a8.4 8.4 0 0 1-4.8 6.6 25.9 25.9 0 0 1-23.4 .5 8.9 8.9 0 0 1-4.7-5.5l-.1-1.3M272.5 130.4a8.6 8.6 0 0 1-4.8 7 25.7 25.7 0 0 1-23.4 .5 8.9 8.9 0 0 1-4.7-5.5l-.1-1.4M272.5 131.9a7.5 7.5 0 0 1-3.6 6.6 25 25 0 0 1-20.1 3 13.9 13.9 0 0 1-8.3-5.2 5.6 5.6 0 0 1-1-3.4M272.5 133.8a7.6 7.6 0 0 1-3.6 6.6 24.5 24.5 0 0 1-18.4 3.3 15 15 0 0 1-10-5.5 5.7 5.7 0 0 1-1-3.4M272.5 135.7a8.5 8.5 0 0 1-4.8 7.3 25.9 25.9 0 0 1-23.4 .5 8.9 8.9 0 0 1-4.7-5.4l-.1-1.4M272.5 137.6a7.5 7.5 0 0 1-3.6 6.5 24 24 0 0 1-16.6 3.7 17.8 17.8 0 0 1-11.1-4.9 6.1 6.1 0 0 1-1.7-4.4M272.5 139.5a8.5 8.5 0 0 1-4.8 7.3 25.9 25.9 0 0 1-23.4 .5 8.8 8.8 0 0 1-4.7-5.5l-.1-1.4M106.6 140.5a7.5 7.5 0 0 0 6.9 4.5 7.5 7.5 0 0 0 6.9-4.5M180.7 149.9h29.3M180.7 149.9h-4.5v14.9"/>
<path d="M267 153.6v12.9a6.2 6.2 0 0 1-4.4 5.1 17.1 17.1 0 0 1-15.3-1.2 5.2 5.2 0 0 1-2.3-3.9v-12.9a22.5 22.5 0 0 0 21.2 .4M267 152.9a23.7 23.7 0 0 1-22.3 .2M267 150.9a23.6 23.6 0 0 1-21.8 .6l-.5-.3M267 148.1v1a23.9 23.9 0 0 1-21.8 .6l-.5-.3M267 147.2a23.6 23.6 0 0 1-21.8 .6l-.5-.3M267 145.3a23.9 23.9 0 0 1-21.8 .6l-.5-.3M267 143.4a23.7 23.7 0 0 1-21.8 .6l-.5-.3M267 141.5a23.9 23.9 0 0 1-21.8 .6l-.5-.3M267.3 153.5l-1 .5M271.9 148.1a8.9 8.9 0 0 1-4.6 5.3 24.5 24.5 0 0 1-22.5 .1l-2.2-1.7M272.4 144.7a6.9 6.9 0 0 1-2.5 5.6 20.9 20.9 0 0 1-13.9 4.7 21.8 21.8 0 0 1-13.9-4.1 6.3 6.3 0 0 1-2.5-5.3M272.4 142.8a7.4 7.4 0 0 1-3.5 6.5 24.6 24.6 0 0 1-18.3 3.4 17 17 0 0 1-9.4-4.6 6 6 0 0 1-1.6-4.4"/>
<path d="M272.4 141a7.4 7.4 0 0 1-3.5 6.5 24.4 24.4 0 0 1-18.3 3.3 16.6 16.6 0 0 1-9.4-4.5 6 6 0 0 1-1.6-4.5M272.5 144.4a7.3 7.3 0 0 1-3.6 6.9 24 24 0 0 1-16.6 3.7 17.8 17.8 0 0 1-11.1-4.9 5.8 5.8 0 0 1-1.6-4.8M272.5 142.5a7.3 7.3 0 0 1-3.6 6.9 25 25 0 0 1-20.1 3 13.9 13.9 0 0 1-8.3-5.2 5.3 5.3 0 0 1-.9-3.8M272.5 140.6a7 7 0 0 1-2.5 6 21.4 21.4 0 0 1-14 4.8 21.6 21.6 0 0 1-14-4.2 6.3 6.3 0 0 1-2.4-5.6M272.5 141.3a7.5 7.5 0 0 1-3.6 6.6 23 23 0 0 1-14.7 3.8 19.9 19.9 0 0 1-12.2-4.1 6.4 6.4 0 0 1-2.5-5.3M272.5 143.3a7.6 7.6 0 0 1-3.6 6.5 24.5 24.5 0 0 1-18.4 3.4 15 15 0 0 1-10-5.6 5.7 5.7 0 0 1-1-3.4M272.5 145.1a7.5 7.5 0 0 1-3.6 6.6 24.7 24.7 0 0 1-18.4 3.4 17 17 0 0 1-9.3-4.6 6.1 6.1 0 0 1-1.7-4.4M176.2 164.8h38.1M188 177.8v28M197 177.8v28M203 177.8v16M213 177.8v28"/>
<path d="M222 177.8v28M232 177.8v28M245.1 167.3a6.3 6.3 0 0 0 4.3 5.3 16.6 16.6 0 0 0 14.9-.9 5.7 5.7 0 0 0 2.6-4.4M268 177.8v28M293 177.8h-111v28M182 189.8h111M182 193.8h50M182 197.8h111M207 193.8v12M250 197.8v8M0 205.8h293v-202h-278v202M148.5 205.8v4"/>
<path d="M182 201.8h111"/>
<circle cx="99.5" cy="128.3" r="1.25"/>
<circle cx="127.5" cy="128.3" r="1.26"/>
<circle cx="99.5" cy="146.8" r="1.25"/>
<circle cx="127.5" cy="146.8" r="1.26"/>
</g>
<g fill="#000">
<path d="M105 129.7l2.7 3-3.4-2.2zM126.9 135.7l2.9-2.9 .6 .8z"/>
<path d="M95.5 9.9l4.1-.5v1zM127.4 9.4l4.1 .5-4.1 .5zM99.5 112.2l4.1-.6v1.1zM123.4 111.6l4.1 .6-4.1 .5zM102.5 164.8l4.1-.5v1zM120.4 164.3l4.1 .5-4.1 .5zM129.7 123.4l-1.6 3.8 2.5-3.3z"/>
<path d="M100.8 18.1l6.4-1.1v2.1zM100.8 99.3l6.4-1.1v2.1zM191.6 17l6.3 1.1-6.3 1zM191.6 98.2l6.3 1.1-6.3 1z"/>
<path d="M21.8 28.9l.5 4.1h-1zM21.3 21.8h1l-.5 4.1z"/>
<path d="M87.6 25.9l.5 4.1h-1zM87.1 87.8h1l-.5 4.1zM79.6 21.8h1l-.6 4.1zM80 30.9l.6 4.1h-1zM79.5 84.8h1l-.5 4.1zM80 91.9l.5 4.1h-1zM80 30.9l.6 4.1h-1zM79.6 84.8h1l-.6 4.1zM159 153.3h1l-.5 4.1zM159.5 164.8l.5 4.1h-1zM197.2 145.8h1l-.5 4.1zM197.7 164.8l.5 4.1h-1zM233.9 21.8h1l-.5 4.1zM234.4 40.9l.5 4.1h-1zM233.9 84.8h1l-.5 4.1zM234.4 91.9l.5 4.1h-1z"/>
<path d="M126.4 55l3.1-2.8 .6 .8zM41.5 20.8l4 .5-4 .5zM51.5 21.3l4.1-.5v1zM169.1 144.8l4.1 .5-4.1 .5zM176.2 145.3l4.1-.5v1zM244.4 12.6l4.1-.5v1zM276.3 12.1l4.1 .5-4.1 .5zM248.4 17.2l4.1-.5v1.1zM272.3 16.7l4.1 .5-4.1 .6zM250.8 21.6l4.1 .5-4.1 .5zM269.9 22.1l4.1-.5v1z"/>
<path d="M234.4 40.9l.5 4.1h-1zM233.9 63.8h1l-.5 4.1zM234.4 67.9l.5 4.1h-1zM233.9 84.8h1l-.5 4.1z"/>
<path d="M35 109.8l4.1 .5-4.1 .6zM58.1 110.3l4-.5v1.1z"/>
<path d="M85 124.2h1l-.5 4.1zM85.5 146.7l.5 4.1h-1zM142.2 130.4h1l-.5 4.1zM142.7 140.5l.5 4.1h-1z"/>
<path d="M95.5 173.4l4.1-.5v1zM127.4 172.9l4.1 .5-4.1 .5z"/>
<path d="M176.2 174.9l4.1-.6v1.1zM170.5 174.3l4.1 .6-4.1 .5z"/>
</g>
<g font-size="6.3">
<text x="19.1" y="143.3">说明：材质为304不锈钢</text>
<text x="32.9" y="151.1">数量五个。</text>
</g>
<g font-size="4.4">
<text x="28.5" y="3.5">1</text>
<text x="82.7" y="3.5">2</text>
<text x="132.7" y="3.5">3</text>
<text x="232.7" y="3.5">5</text>
<text x="277" y="3.5">6</text>
<text x="106.8" y="9">36</text>
<text x="259.9" y="8.1">D-D</text>
<text x="261" y="11.7">36</text>
<text x="46.1" y="14.9">A-A</text>
<text x="261" y="16.4">28</text>
<text x="20.9" y="19.8" transform="rotate(-90 20.9 19.8)">3</text>
<text x="48.2" y="20.4">6</text>
<text x="120.8" y="19.5">A</text>
<text x="176.5" y="19.5">D</text>
<text x="263.1" y="21.2">15</text>
<text x="7.1" y="29.1">A</text>
<text x="79.2" y="29.2" transform="rotate(-90 79.2 29.2)">5</text>
<text x="233.5" y="34" transform="rotate(-90 233.5 34)">15</text>
<text x="139.7" y="44.9">Rc 1&quot; 螺纹</text>
<text x="233.5" y="57" transform="rotate(-90 233.5 57)">27</text>
<text x="74.8" y="62.4" transform="rotate(-90 74.8 62.4)">+0.20</text>
<text x="79.2" y="60.2" transform="rotate(-90 79.2 60.2)">0</text>
<text x="86.7" y="60.5" transform="rotate(-90 86.7 60.5)">66</text>
<text x="79.2" y="67" transform="rotate(-90 79.2 67)">58</text>
<text x="7.1" y="81.6">B</text>
<text x="37.9" y="83.2">I</text>
<text x="233.5" y="79.3" transform="rotate(-90 233.5 79.3)">21</text>
<text x="120.8" y="100.7">A</text>
<text x="176.5" y="100.7">D</text>
<text x="233.5" y="100.1" transform="rotate(-90 233.5 100.1)">3</text>
<text x="47.5" y="105.1">+0.20</text>
<text x="79.1" y="102.2" transform="rotate(-90 79.1 102.2)">3</text>
<text x="42.9" y="109.5">19</text>
<text x="49.7" y="109.4">0</text>
<text x="83.2" y="111.1" transform="rotate(40 83.2 111.1)">R7.50</text>
<text x="112.6" y="111.3">28</text>
<text x="139.4" y="109.8">4 x M3 - 6H</text>
<text x="165.5" y="109.8">8</text>
<text x="194.6" y="112.9">I</text>
<text x="145.6" y="114.3">2.50</text>
<text x="158.7" y="114.3">10.50</text>
<text x="191" y="119.1">5 : 1</text>
<text x="140.9" y="123.9" transform="rotate(-38 140.9 123.9)">R3</text>
<text x="65.8" y="143.3">；</text>
<text x="84.7" y="140.9" transform="rotate(-90 84.7 140.9)">18.48</text>
<text x="141.8" y="139" transform="rotate(-90 141.8 139)">6</text>
<text x="158.8" y="144.4">0.60</text>
<text x="196.8" y="157.9" transform="rotate(-90 196.8 157.9)">3</text>
<text x="112.6" y="163.9">22</text>
<text x="158.6" y="164.5" transform="rotate(-90 158.6 164.5)">1.50</text>
<text x="112.6" y="172.5">36</text>
<text x="182.4" y="174">0.34</text>
<text x="28.5" y="208.9">1</text>
<text x="82.7" y="208.9">2</text>
<text x="132.7" y="208.9">3</text>
</g>
<g font-size="4.2">
<text x="18.1" y="174.2">技术要求：</text>
<text x="18.1" y="179.9">1、.锐边倒钝去除毛刺；</text>
<text x="18.1" y="185.6">2、.零件加工表面上，不应有划痕、擦伤等损伤零件表面的缺陷；</text>
<text x="18.1" y="191.4">3、.未注公差尺寸均按G B / T 1 8 0 0 .1 -2 0 0 9 中的 I T 1 2 级加工与验收；</text>
<text x="18.1" y="197.1">4、.内部保密文件，未经批准，不可以电子格式外发；</text>
<text x="18.1" y="202.8">5、单位为：mm。</text>
</g>
<g font-size="3.5">
<text x="48.3" y="6" transform="rotate(-180 48.3 6)">“图样代号”</text>
<text x="295" y="28.5">A</text>
<text x="295" y="81">B</text>
<text x="1" y="129.1">零件代号</text>
<text x="295" y="131">C</text>
<text x="1" y="155">旧底图总号</text>
<text x=".3" y="167.4">底 图 总 号</text>
<text x="1.4" y="180.9">签</text>
<text x="8.8" y="180.9">字</text>
<text x="294.5" y="183.5">D</text>
<text x="240.6" y="186.6">“图样名称”</text>
<text x="1.4" y="193.7">日</text>
<text x="8.8" y="193.7">期</text>
<text x="182.7" y="192.8">标记</text>
<text x="182.7" y="196.8">设计</text>
<text x="190.3" y="192.8">处数</text>
<text x="197.5" y="192.8">分区</text>
<text x="207.5" y="196.8">审核</text>
<text x="215" y="193">签名</text>
<text x="222.6" y="193">年 月 日</text>
<text x="239.3" y="193">材质 &lt;未指定&gt;</text>
<text x="182.7" y="200.8">校核</text>
<text x="207.5" y="200.8">批准</text>
<text x="234" y="200.8">质量 0.028</text>
<text x="252" y="200.8">比例</text>
<text x="182.7" y="205">主管</text>
<text x="182.9" y="208.3">4</text>
<text x="207.5" y="205">工艺</text>
<text x="232.9" y="208.3">5</text>
<text x="232.9" y="205">共 张</text>
<text x="235.3" y="205">1</text>
<text x="242.1" y="205">第1 张</text>
<text x="252" y="205">版本</text>
<text x="270.8" y="205">“图样代号”</text>
<text x="277.1" y="208.3">6</text>
</g>
<g font-size="2.8">
<text x="1" y="141.9">借(通)用件登记</text>
<text x="202.9" y="192.8">更改文件号</text>
</g>
</svg>
